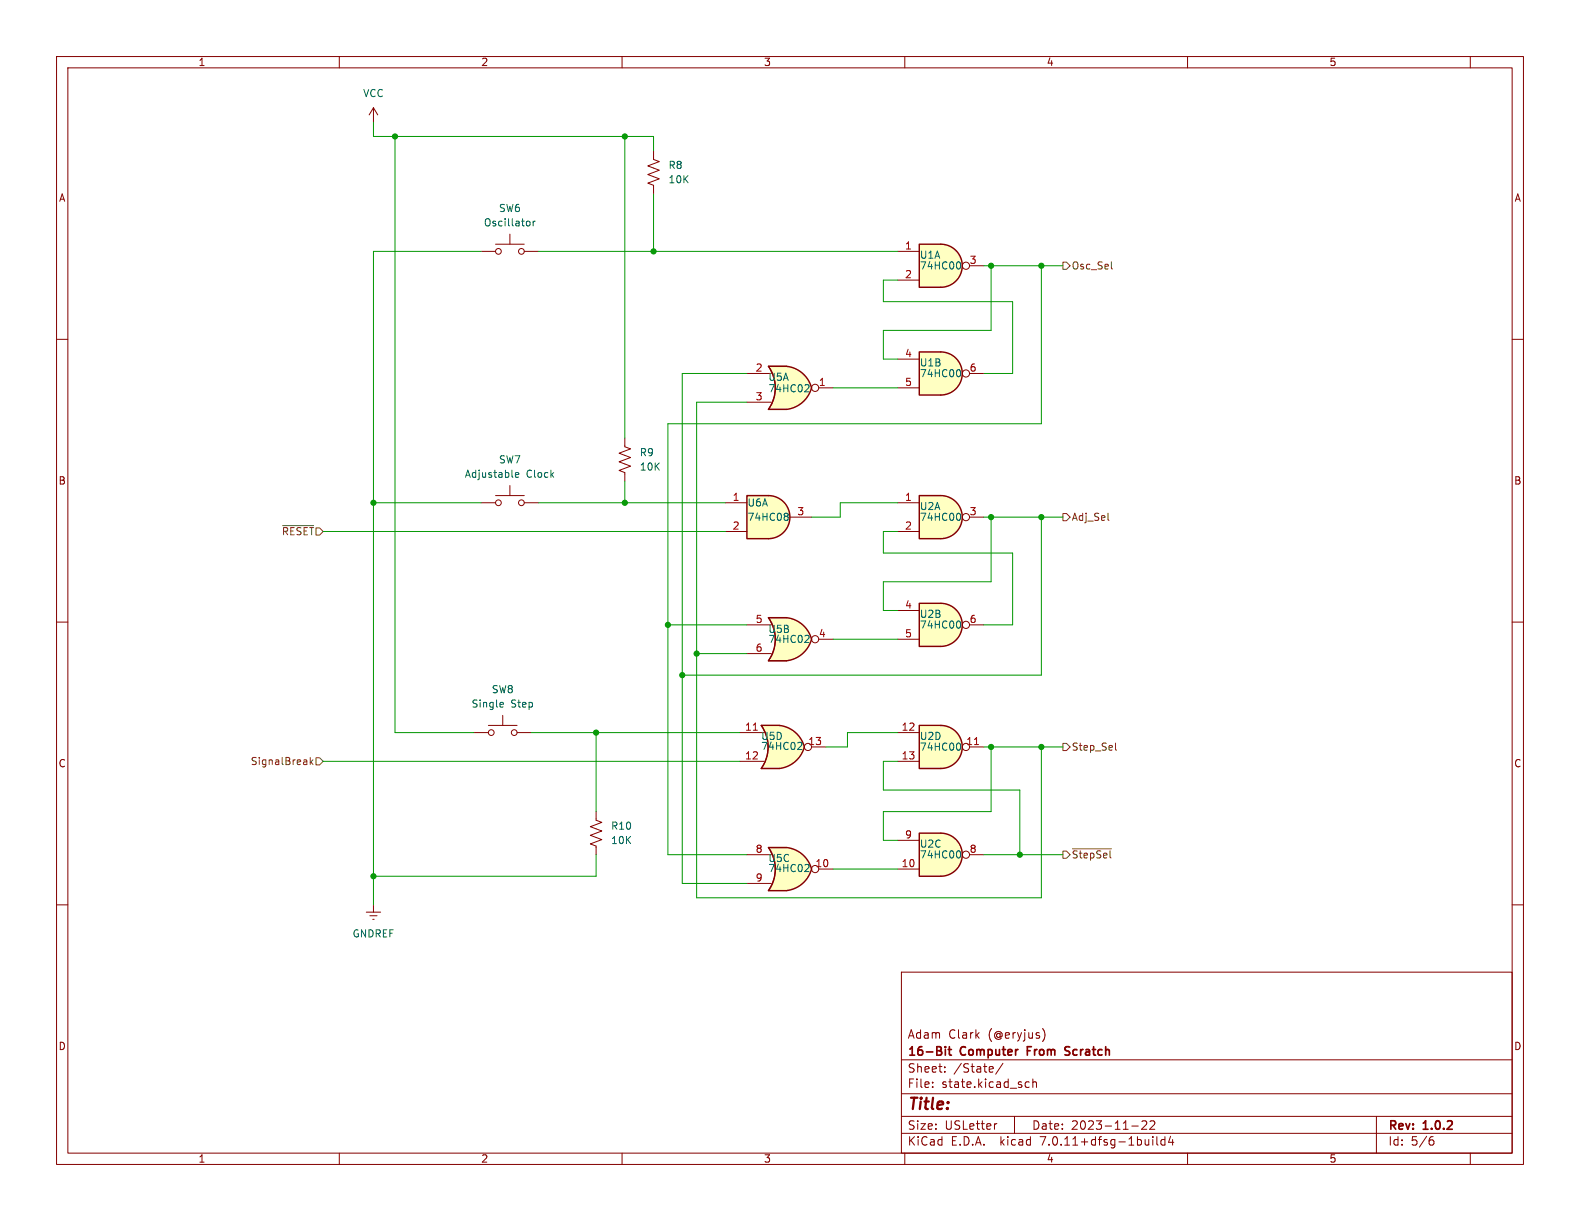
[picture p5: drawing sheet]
<svg xmlns="http://www.w3.org/2000/svg" width="279mm" height="216mm" viewBox="0 0 279 216" stroke-linecap="round" stroke-linejoin="round" font-family="sans-serif">
<g fill="none" stroke="#840000" stroke-width=".18">
<path d="M10 10h259.4v195.9h-259.4zM12 12h255.4v191.9h-255.4zM60 10v2M110 10v2M160 10v2M210 10v2M260 10v2M10 60h2M267.4 60h2M10 110h2M267.4 110h2M10 160h2"/>
<path d="M267.4 160h2M159.4 171.9h108v32h-108zM159.4 197.4h108M159.4 193.4h108M159.4 187.4h108M164.9 192.1v.2M164.9 191.4v.1M167.1 189.4v.2M167.1 188.7v.1M175.4 188.6l.2 .3-.7 .2M175.6 189.5l-.2 .1M176.3 198.7l-.3 .1"/>
<path d="M177.4 188l-1.3 1.9M179.4 197.4v3M181.4 192.2h.6M181.4 191.4h.6M182.6 191.4l.3-.1 .3 .1 .1 .9M182.6 190.8v1.5M184.4 181.9a1.76 1.76 0 0 1 0 2.2M200.1 199.1h1.2M201.9 198.3l.6-.1 .2 .1 .1 .3-.9 1.1h.9M203.4 198.3l.5-.1 .2 .1 .1 .3-.9 1.1h.9M243.4 197.4v6.5M60 203.9v2"/>
<path d="M110 203.9v2M159.4 200.4h108M160 203.9v2M203.9 201v.1M203.9 201.5v1M204.6 201v1.3l.2 .2M206 201v1.5M206 201.6l-.4-.1-.3 .3v.4l.1 .2h.6M207 200.9l-.4 1.1h1M207.4 201.5v1M210 203.9v2M253 201.6h.3l.3 .2-.1 .5-.5 .2"/>
<path d="M253.4 201l-.4 .1M260 203.9v2"/>
</g>
<path d="M167.2 185.1v.1M167.2 185.6v1M167.7 185.6h.5M167.9 185.1v1.3l.3 .2M181.7 185.8h.5M182.4 185.1h-.7v1.5M188.3 186.5h.7M189.2 185.1h-.6l-.3 .3 .2 .3 .5 .2" fill="none" stroke="#840000" stroke-width=".3"/>
<path d="M138.5 152.3l5 1.4a5.2 5.2 0 0 1-4.4 3.8z" fill="#ffffc2" stroke="#ffffc2" stroke-width=".18"/>
<path d="M135.9 157.5h3.2M135.9 149.9h3.2" fill="none" stroke="#ffffc2" stroke-width=".18"/>
<path d="M135.9 149.9h3.2v7.6h-3.2a6.7 6.7 0 0 0 0-7.6z" fill="#ffffc2"/>
<g fill="#ffffc2" stroke="#ffffc2" stroke-width=".18">
<path d="M139.1 149.9a5.1 5.1 0 0 1 4.4 3.8l-5 1.3z"/>
<path d="M166.4 62.2a3.8 3.8 0 0 1 3.8 3.8 3.8 3.8 0 0 1-3.8 3.9z"/>
</g>
<path d="M135.9 149.9h3.2a5.1 5.1 0 0 1 4.4 3.8 5.2 5.2 0 0 1-4.4 3.8h-3.2a6.6 6.6 0 0 0 0-7.6z" fill="none" stroke="#840000" stroke-width=".25"/>
<g fill="none" stroke="#840000" stroke-width=".18">
<path d="M132.1 151.1h4.3M132.1 156.2h4.3M139.1 149.9h-3.2a6.6 6.6 0 0 1 0 7.6h3.2M144.8 153.7h2.5"/>
<circle cx="144.1" cy="153.7" r=".63"/>
</g>
<path d="M142.5 152.9h.4l.2 .3-.8 .9h.8" fill="none" stroke="#006464" stroke-width=".18"/>
<path d="M162.6 62.2h3.8v7.7h-3.8z" fill="#ffffc2"/>
<path d="M162.6 62.2h3.8a3.8 3.8 0 0 1 3.8 3.8 3.8 3.8 0 0 1-3.8 3.9h-3.8z" fill="none" stroke="#840000" stroke-width=".25"/>
<g fill="none" stroke="#840000" stroke-width=".18">
<path d="M158.7 63.5h3.9M158.7 68.6h3.9M171.4 66h2.6"/>
<circle cx="170.8" cy="66" r=".63"/>
</g>
<path d="M169.6 65.3a.79 .79 0 0 1 0 1.3" fill="none" stroke="#006464" stroke-width=".18"/>
<path d="M166.4 128.3a3.8 3.8 0 0 1 3.8 3.8 3.8 3.8 0 0 1-3.8 3.8z" fill="#ffffc2" stroke="#ffffc2" stroke-width=".18"/>
<path d="M162.6 128.3h3.8v7.6h-3.8z" fill="#ffffc2"/>
<path d="M162.6 128.3h3.8a3.8 3.8 0 0 1 3.8 3.8 3.8 3.8 0 0 1-3.8 3.8h-3.8z" fill="none" stroke="#840000" stroke-width=".25"/>
<g fill="none" stroke="#840000" stroke-width=".18">
<path d="M158.7 129.5h3.9M158.7 134.6h3.9M171.4 132.1h2.6"/>
<circle cx="170.8" cy="132.1" r=".63"/>
</g>
<path d="M172.3 131.7h.8" fill="none" stroke="#a90000" stroke-width=".18"/>
<path d="M169.6 131.4a.79 .79 0 0 1 0 1.3" fill="none" stroke="#006464" stroke-width=".18"/>
<path d="M138.5 67.2l5 1.4a5.2 5.2 0 0 1-4.4 3.8z" fill="#ffffc2" stroke="#ffffc2" stroke-width=".18"/>
<path d="M135.9 72.4h3.2M135.9 64.8h3.2" fill="none" stroke="#ffffc2" stroke-width=".18"/>
<path d="M135.9 64.8h3.2v7.6h-3.2a6.7 6.7 0 0 0 0-7.6z" fill="#ffffc2"/>
<g fill="#ffffc2" stroke="#ffffc2" stroke-width=".18">
<path d="M139.1 64.8a5.1 5.1 0 0 1 4.4 3.8l-5 1.3z"/>
<path d="M137.2 130.7l5 1.4a5.2 5.2 0 0 1-4.4 3.8z"/>
</g>
<path d="M135.9 64.8h3.2a5.1 5.1 0 0 1 4.4 3.8 5.2 5.2 0 0 1-4.4 3.8h-3.2a6.6 6.6 0 0 0 0-7.6z" fill="none" stroke="#840000" stroke-width=".25"/>
<g fill="none" stroke="#840000" stroke-width=".18">
<path d="M132.1 66h4.3M132.1 71.1h4.3M139.1 64.8h-3.2a6.6 6.6 0 0 1 0 7.6h3.2M144.8 68.6h2.5"/>
<circle cx="144.1" cy="68.6" r=".63"/>
</g>
<path d="M142.5 68l.4 .1 .2 .3-.8 .9h.8" fill="none" stroke="#006464" stroke-width=".18"/>
<path d="M134.6 135.9h3.2M134.6 128.3h3.2" fill="none" stroke="#ffffc2" stroke-width=".18"/>
<path d="M134.6 128.3h3.2v7.6h-3.2a6.7 6.7 0 0 0 0-7.6z" fill="#ffffc2"/>
<g fill="#ffffc2" stroke="#ffffc2" stroke-width=".18">
<path d="M137.8 128.3a5.1 5.1 0 0 1 4.4 3.8l-4.9 1.3z"/>
<path d="M166.4 106.7a3.8 3.8 0 0 1 3.8 3.8 3.8 3.8 0 0 1-3.8 3.8z"/>
</g>
<path d="M134.6 128.3h3.2a5.1 5.1 0 0 1 4.4 3.8 5.2 5.2 0 0 1-4.4 3.8h-3.2a6.6 6.6 0 0 0 0-7.6z" fill="none" stroke="#840000" stroke-width=".25"/>
<g fill="none" stroke="#840000" stroke-width=".18">
<path d="M130.8 129.5h4.3M130.8 134.6h4.3M137.8 128.3h-3.2a6.6 6.6 0 0 1 0 7.6h3.2M143.5 132.1h2.5"/>
<circle cx="142.9" cy="132.1" r=".63"/>
</g>
<path d="M133.2 129.1h.7" fill="none" stroke="#a90000" stroke-width=".18"/>
<path d="M141.3 131.3h.4l.1 .3-.8 .9h.8" fill="none" stroke="#006464" stroke-width=".18"/>
<path d="M162.6 106.7h3.8v7.6h-3.8z" fill="#ffffc2"/>
<path d="M162.6 106.7h3.8a3.8 3.8 0 0 1 3.8 3.8 3.8 3.8 0 0 1-3.8 3.8h-3.8z" fill="none" stroke="#840000" stroke-width=".25"/>
<g fill="none" stroke="#840000" stroke-width=".18">
<path d="M158.7 108h3.9M158.7 113h3.9M171.4 110.5h2.6"/>
<circle cx="170.8" cy="110.5" r=".63"/>
</g>
<path d="M169.6 109.8a.79 .79 0 0 1 0 1.3" fill="none" stroke="#006464" stroke-width=".18"/>
<path d="M166.4 87.6a3.8 3.8 0 0 1 3.8 3.8 3.8 3.8 0 0 1-3.8 3.9z" fill="#ffffc2" stroke="#ffffc2" stroke-width=".18"/>
<path d="M162.6 87.6h3.8v7.7h-3.8z" fill="#ffffc2"/>
<path d="M162.6 87.6h3.8a3.8 3.8 0 0 1 3.8 3.8 3.8 3.8 0 0 1-3.8 3.9h-3.8z" fill="none" stroke="#840000" stroke-width=".25"/>
<g fill="none" stroke="#840000" stroke-width=".18">
<path d="M158.7 88.9h3.9M158.7 94h3.9M171.4 91.4h2.6"/>
<circle cx="170.8" cy="91.4" r=".63"/>
</g>
<path d="M169.6 90.7a.79 .79 0 0 1 0 1.3" fill="none" stroke="#006464" stroke-width=".18"/>
<path d="M135.9 87.6a3.8 3.8 0 0 1 3.8 3.8 3.8 3.8 0 0 1-3.8 3.9z" fill="#ffffc2" stroke="#ffffc2" stroke-width=".18"/>
<path d="M132.1 87.6h3.8v7.7h-3.8z" fill="#ffffc2"/>
<path d="M132.1 87.6h3.8a3.8 3.8 0 0 1 3.8 3.8 3.8 3.8 0 0 1-3.8 3.9h-3.8z" fill="none" stroke="#840000" stroke-width=".25"/>
<path d="M128.3 88.9h3.8M128.3 94h3.8M139.7 91.4h3.8" fill="none" stroke="#840000" stroke-width=".18"/>
<path d="M138.9 90.7h.2l.3 .3-.3 .3M138.9 91.3h.2M139.1 91.3l.3 .2v.3l-.1 .2h-.4" fill="none" stroke="#006464" stroke-width=".18"/>
<path d="M138.5 111.7l5 1.3a5.2 5.2 0 0 1-4.4 3.8z" fill="#ffffc2" stroke="#ffffc2" stroke-width=".18"/>
<path d="M135.9 116.8h3.2M135.9 109.2h3.2" fill="none" stroke="#ffffc2" stroke-width=".18"/>
<path d="M135.9 109.2h3.2v7.6h-3.2a6.7 6.7 0 0 0 0-7.6z" fill="#ffffc2"/>
<g fill="#ffffc2" stroke="#ffffc2" stroke-width=".18">
<path d="M139.1 109.2a5.1 5.1 0 0 1 4.4 3.8l-5 1.3z"/>
<path d="M166.4 43.2a3.8 3.8 0 0 1 3.8 3.8 3.8 3.8 0 0 1-3.8 3.8z"/>
</g>
<path d="M135.9 109.2h3.2a5.1 5.1 0 0 1 4.4 3.8 5.2 5.2 0 0 1-4.4 3.8h-3.2a6.6 6.6 0 0 0 0-7.6z" fill="none" stroke="#840000" stroke-width=".25"/>
<g fill="none" stroke="#840000" stroke-width=".18">
<path d="M132.1 110.5h4.3M132.1 115.6h4.3M139.1 109.2h-3.2a6.6 6.6 0 0 1 0 7.6h3.2M144.8 113h2.5"/>
<circle cx="144.1" cy="113" r=".63"/>
</g>
<path d="M142.5 112.3l.4 .1 .2 .3-.8 .9h.8" fill="none" stroke="#006464" stroke-width=".18"/>
<path d="M162.6 43.2h3.8v7.6h-3.8z" fill="#ffffc2"/>
<path d="M162.6 43.2h3.8a3.8 3.8 0 0 1 3.8 3.8 3.8 3.8 0 0 1-3.8 3.8h-3.8z" fill="none" stroke="#840000" stroke-width=".25"/>
<g fill="none" stroke="#840000" stroke-width=".18">
<path d="M158.7 44.5h3.9M158.7 49.5h3.9M171.4 47h2.6"/>
<circle cx="170.8" cy="47" r=".63"/>
</g>
<path d="M169.6 46.3a.79 .79 0 0 1 0 1.3" fill="none" stroke="#006464" stroke-width=".18"/>
<path d="M166.4 147.3a3.8 3.8 0 0 1 3.8 3.8 3.8 3.8 0 0 1-3.8 3.8z" fill="#ffffc2" stroke="#ffffc2" stroke-width=".18"/>
<path d="M162.6 147.3h3.8v7.6h-3.8z" fill="#ffffc2"/>
<path d="M162.6 147.3h3.8a3.8 3.8 0 0 1 3.8 3.8 3.8 3.8 0 0 1-3.8 3.8h-3.8z" fill="none" stroke="#840000" stroke-width=".25"/>
<g fill="none" stroke="#840000" stroke-width=".18">
<path d="M66 19.1v2.5M66 19.1l-.7 1.2M66 19.1l.8 1.2M115.6 26.7v1.5l1 .4-2 .7 2 .8-2 .8 2 .7-2 .8 1 .4v1.5M85.1 44.5h2.5M87.6 43.2h5.1M90.2 41.4v1.8M92.7 44.5h2.5M110.5 77.5v1.5l1 .4-2 .7 2 .8-2 .8 2 .7-2 .8 1 .4v1.5M85.1 88.9h2.5M87.6 87.6h5.1M90.2 85.9v1.7"/>
<path d="M92.7 88.9h2.5M83.8 129.5h2.6M86.4 128.3h5M88.9 126.5v1.8M91.4 129.5h2.6M105.4 143.5v1.5l1 .4-2 .8 2 .7-2 .8 2 .8-2 .7 1 .4v1.5M158.7 153.7h3.9M158.7 148.6h3.9M171.4 151.1h2.6M64.8 161.3h2.5M65.4 161.9h1.3M65.9 162.6h.3"/>
<path d="M66 160v1.3"/>
<circle cx="88.1" cy="44.5" r=".51"/>
<circle cx="92.2" cy="44.5" r=".51"/>
<circle cx="88.1" cy="88.9" r=".51"/>
<circle cx="92.2" cy="88.9" r=".51"/>
<circle cx="86.9" cy="129.5" r=".51"/>
<circle cx="90.9" cy="129.5" r=".51"/>
<circle cx="170.8" cy="151.1" r=".63"/>
</g>
<path d="M93.3 39.1l.3 .1 .1 .1v.5l-.4 .1M94.3 39.1v.8M94.6 39.1l-.3 .2M91.1 84l.6-.1v-.3h-.4l-.2 .1 .1 .6h.5M88.6 124.2l.4 .1v.2l-.6 .1M89 125h-.4M169.6 150.4a.79 .79 0 0 1 0 1.3" fill="none" stroke="#006464" stroke-width=".18"/>
<g fill="none" stroke="#725600" stroke-width=".18">
<path d="M188 46.4h.6l.6 .6-.6 .6h-.6zM196.6 47.5l.1 .1M50 92.9h5.5M188 90.8h.6l.6 .6-.6 .7h-.6zM196 92h.1M54.9 133.9v1.3M55 134.7l.3 .5M55.3 134.4l-.4 .4M55.9 134h.6l.6 .6-.6 .7h-.6zM188 131.4h.6l.6 .7-.6 .6h-.6zM197.3 131.4v1.1l.1 .2M188 150.5h.6l.6 .6-.6 .7h-.6z"/>
<path d="M189.6 150.1h6.9"/>
</g>
<g fill="none" stroke="#009600" stroke-width=".18">
<path d="M66 21.6v2.5h49.6v2.6M69.8 24.1v105.4h14M110.5 24.1v53.4M115.6 34.3v10.2M85.1 44.5h-19.1v115.5M95.2 44.5h63.5M158.7 49.5h-2.5v3.8h22.9v12.7h-5.1M174 47h14M175.3 47v11.4h-19.1v5.1h2.5M184.1 47v27.9h-66v76.2h14M132.1 66h-11.5v90.2h11.5M132.1 71.1h-8.9v87.7h60.9v-26.7"/>
<path d="M147.3 68.6h11.4M57.1 94h71.2M66 88.9h19.1M95.2 88.9h33.1M110.5 85.1v3.8M158.7 88.9h-10.1v2.5h-5.1M158.7 94h-2.5v3.8h22.9v12.7h-5.1M174 91.4h14M175.3 91.4v11.5h-19.1v5.1h2.5M184.1 91.4v28h-63.5M118.1 110.5h14M123.2 115.6h8.9"/>
<path d="M147.3 113h11.4M57.1 134.6h73.7M94 129.5h36.8M105.4 129.5v14M158.7 129.5h-8.8v2.6h-3.9M158.7 134.6h-2.5v5.1h24.1v11.4M174 132.1h14M175.3 132.1v11.4h-19.1v5.1h2.5M105.4 151.1v3.8h-39.4M147.3 153.7h11.4M174 151.1h14"/>
</g>
<g fill="#009600" stroke="#009600" stroke-width=".18">
<circle cx="184.1" cy="91.4" r=".46"/>
<circle cx="175.3" cy="91.4" r=".46"/>
<circle cx="184.1" cy="47" r=".46"/>
<circle cx="175.3" cy="47" r=".46"/>
<circle cx="120.6" cy="119.4" r=".46"/>
<circle cx="105.4" cy="129.5" r=".46"/>
<circle cx="66" cy="88.9" r=".46"/>
<circle cx="123.2" cy="115.6" r=".46"/>
<circle cx="118.1" cy="110.5" r=".46"/>
<circle cx="115.6" cy="44.5" r=".46"/>
<circle cx="110.5" cy="24.1" r=".46"/>
<circle cx="66" cy="154.9" r=".46"/>
<circle cx="69.8" cy="24.1" r=".46"/>
<circle cx="110.5" cy="88.9" r=".46"/>
<circle cx="184.1" cy="132.1" r=".46"/>
<circle cx="175.3" cy="132.1" r=".46"/>
<circle cx="180.3" cy="151.1" r=".46"/>
</g>
<text font-size="2.8" fill="#840000" x="160.4" y="196.8">Title:</text>
<g font-size="2.1" fill="#840000">
<text x="160.4" y="183.9">Adam</text>
<text x="167.7" y="183.9">Clark</text>
<text x="174.8" y="183.9">(@eryjus)</text>
<text x="160.4" y="189.9">Sheet:</text>
<text x="160.4" y="187.1">16-Bit</text>
<text x="168.6" y="189.9">/State/</text>
<text x="169.9" y="187.1">Computer</text>
<text x="182.3" y="187.1">From</text>
<text x="189.6" y="187.1">Scratch</text>
<text x="160.4" y="192.6">File:</text>
<text x="166.5" y="192.6">state.kicad_sch</text>
<text x="160.4" y="202.8">KiCad</text>
<text x="160.4" y="200">Size:</text>
<text x="167.1" y="200">USLetter</text>
<text x="168.1" y="202.8">E.D.A.</text>
<text x="177" y="202.8">kicad</text>
<text x="182.4" y="200">Date:</text>
<text x="184.2" y="202.8">7.0.11+dfsg-1build4</text>
<text x="189.4" y="200">2023-11-22</text>
<text x="245.4" y="200.2">Rev:</text>
<text x="245.4" y="202.8">Id:</text>
<text x="249.5" y="202.8">5/6</text>
<text x="251.8" y="200.2">1.0.2</text>
</g>
<g font-size="1.8" fill="#840000">
<text x="35" y="11.9">1</text>
<text x="85" y="11.9">2</text>
<text x="135" y="11.9">3</text>
<text x="185" y="11.9">4</text>
<text x="235" y="11.9">5</text>
<text x="10.3" y="35.9">A</text>
<text x="267.7" y="35.9">A</text>
<text x="10.3" y="85.9">B</text>
<text x="267.7" y="85.9">B</text>
<text x="10.3" y="135.9">C</text>
<text x="267.7" y="135.9">C</text>
<text x="10.3" y="185.9">D</text>
<text x="267.7" y="185.9">D</text>
<text x="35" y="205.8">1</text>
<text x="85" y="205.8">2</text>
<text x="135" y="205.8">3</text>
<text x="185" y="205.8">4</text>
<text x="235" y="205.8">5</text>
</g>
<g font-size="1.8" fill="#006464">
<text x="64.1" y="17.4">VCC</text>
<text x="118.1" y="30.1">R8</text>
<text x="118.1" y="32.6">10K</text>
<text x="85.5" y="40.2">Oscillator</text>
<text x="88.1" y="37.7">SW6</text>
<text x="162.6" y="47.9">74HC00</text>
<text x="162.6" y="45.9">U1A</text>
<text x="162.6" y="65">U1B</text>
<text x="135.8" y="69.6">74HC02</text>
<text x="135.8" y="67.5">U5A</text>
<text x="162.6" y="66.9">74HC00</text>
<text x="88.1" y="82.1">SW7</text>
<text x="113" y="80.9">R9</text>
<text x="113" y="83.4">10K</text>
<text x="82.1" y="84.7">Adjustable</text>
<text x="93.1" y="84.7">Clock</text>
<text x="132.1" y="89.8">U6A</text>
<text x="132.1" y="92.3">74HC08</text>
<text x="162.6" y="92.3">74HC00</text>
<text x="162.6" y="90.4">U2A</text>
<text x="135.8" y="113.9">74HC02</text>
<text x="135.8" y="112.1">U5B</text>
<text x="162.6" y="111.4">74HC00</text>
<text x="162.6" y="109.4">U2B</text>
<text x="83.3" y="125.3">Single</text>
<text x="86.9" y="122.8">SW8</text>
<text x="90.3" y="125.3">Step</text>
<text x="134.5" y="131">U5D</text>
<text x="162.6" y="131">U2D</text>
<text x="134.5" y="132.8">74HC02</text>
<text x="162.6" y="132.9">74HC00</text>
<text x="108" y="146.9">R10</text>
<text x="108" y="149.5">10K</text>
<text x="135.8" y="154.4">74HC02</text>
<text x="135.8" y="152.6">U5C</text>
<text x="162.6" y="152">74HC00</text>
<text x="162.6" y="150.1">U2C</text>
<text x="62.2" y="166">GNDREF</text>
</g>
<g font-size="1.8" fill="#a90000">
<text x="159.9" y="44.2">1</text>
<text x="171.4" y="46.7">3</text>
<text x="159.9" y="49.3">2</text>
<text x="133.5" y="65.8">2</text>
<text x="159.9" y="63.2">4</text>
<text x="171.4" y="65.8">6</text>
<text x="133.5" y="70.9">3</text>
<text x="144.7" y="68.3">1</text>
<text x="159.9" y="68.3">5</text>
<text x="129.5" y="88.6">1</text>
<text x="159.9" y="88.6">1</text>
<text x="129.5" y="93.7">2</text>
<text x="140.9" y="91.2">3</text>
<text x="159.9" y="93.7">2</text>
<text x="171.4" y="91.2">3</text>
<text x="159.9" y="107.7">4</text>
<text x="133.5" y="110.2">5</text>
<text x="144.7" y="112.8">4</text>
<text x="159.9" y="112.8">5</text>
<text x="171.4" y="110.2">6</text>
<text x="133.5" y="115.3">6</text>
<text x="131.7" y="129.3">11</text>
<text x="142.8" y="131.8">13</text>
<text x="159.3" y="129.3">12</text>
<text x="170.8" y="131.8">11</text>
<text x="131.7" y="134.4">12</text>
<text x="159.3" y="134.4">13</text>
<text x="159.9" y="148.3">9</text>
<text x="133.5" y="150.9">8</text>
<text x="133.5" y="156">9</text>
<text x="144.1" y="153.4">10</text>
<text x="159.3" y="153.4">10</text>
<text x="171.4" y="150.9">8</text>
</g>
<g font-size="1.8" fill="#725600">
<text x="189.4" y="47.9">Osc_Sel</text>
<text x="49.7" y="94.8">~{RESET}</text>
<text x="189.4" y="92.3">Adj_Sel</text>
<text x="44.2" y="135.5">SignalBreak</text>
<text x="189.4" y="132.9">Step_Sel</text>
<text x="189.4" y="152">~{StepSel}</text>
</g>
</svg>
